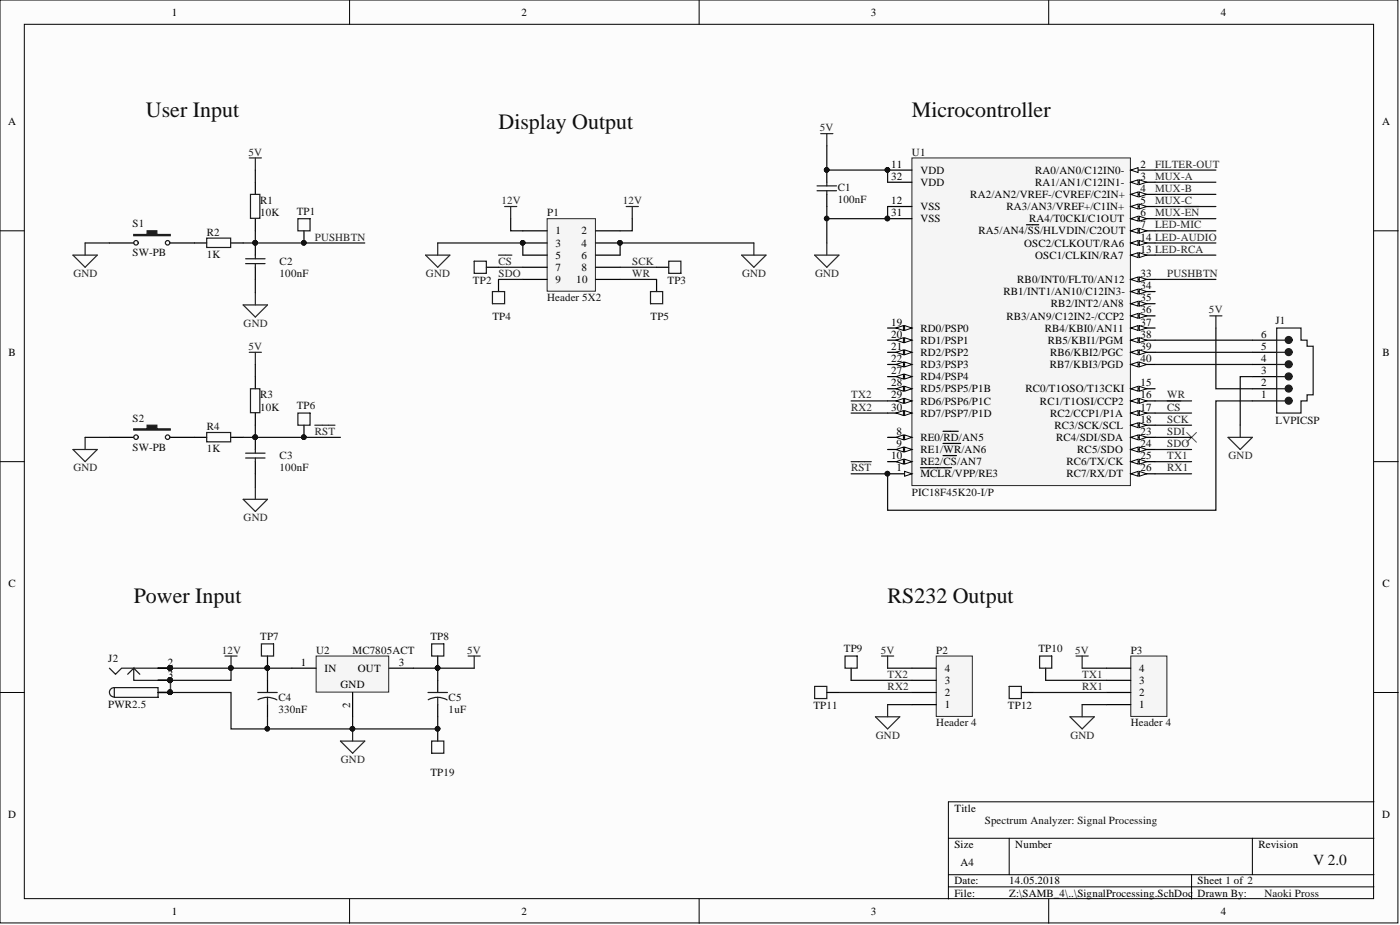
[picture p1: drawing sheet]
<svg xmlns="http://www.w3.org/2000/svg" width="292mm" height="193mm" viewBox="0 0 292 193" stroke-linecap="round" stroke-linejoin="round" font-family="sans-serif">
<g fill="#fcfcfc" stroke="#000" stroke-width=".21">
<path d="M0 0h291.7v192.5h-291.7z"/>
<path d="M5.1 5.1h281.5v182.4h-281.5z"/>
</g>
<g fill="none" stroke="#000" stroke-width=".21">
<path d="M72.9 0v5.1M145.9 0v5.1M218.8 0v5.1M0 48.2h5.1M286.7 48.2h5M0 96.3h5.1M286.7 96.3h5M0 144.5h5.1M286.7 144.5h5M197.9 174.9h88.8M210.6 174.9v7.6M261.3 174.9v7.6"/>
<path d="M286.7 167.3h-88.8v20.2M72.9 187.5v5.1M145.9 187.5v5.1M197.9 182.5h88.8M197.9 185h88.8M218.8 187.5v5.1M248.6 182.5v5"/>
</g>
<path d="M190.3 32.9h45.6v68.4h-45.6z" fill="#f5f5f5" stroke="#262626" stroke-width=".21"/>
<path d="M185.2 98.8h5.1" fill="none" stroke="#000" stroke-width=".25"/>
<path d="M188.7 98.3l1.6 .5-1.6 .5z" fill="#fcfcfc"/>
<path d="M188.7 98.3l1.6 .5-1.6 .5z" fill="none" stroke="#000" stroke-width=".21"/>
<path d="M235.9 35.5h5.1M192 97.6h6.5" fill="none" stroke="#000" stroke-width=".25"/>
<circle cx="185.2" cy="98.8" r=".47" fill="#0e0e0e" stroke="#0e0e0e" stroke-width=".21"/>
<path d="M235.9 35.5l1.6-.5v1z" fill="#fcfcfc"/>
<path d="M235.9 35.5l1.6-.5v1z" fill="none" stroke="#000" stroke-width=".21"/>
<path d="M235.9 38h5.1" fill="none" stroke="#000" stroke-width=".25"/>
<path d="M235.9 38l1.6-.5v1z" fill="#fcfcfc"/>
<path d="M235.9 38l1.6-.5v1z" fill="none" stroke="#000" stroke-width=".21"/>
<path d="M237.7 37.5l1.5 .5-1.5 .5z" fill="#fcfcfc"/>
<path d="M237.7 37.5l1.5 .5-1.5 .5z" fill="none" stroke="#000" stroke-width=".21"/>
<path d="M235.9 40.6h5.1" fill="none" stroke="#000" stroke-width=".25"/>
<path d="M235.9 40.6l1.6-.6v1.1z" fill="#fcfcfc"/>
<path d="M235.9 40.6l1.6-.6v1.1z" fill="none" stroke="#000" stroke-width=".21"/>
<path d="M237.7 40l1.5 .6-1.5 .5z" fill="#fcfcfc"/>
<path d="M237.7 40l1.5 .6-1.5 .5z" fill="none" stroke="#000" stroke-width=".21"/>
<path d="M235.9 43.1h5.1" fill="none" stroke="#000" stroke-width=".25"/>
<path d="M235.9 43.1l1.6-.5v1z" fill="#fcfcfc"/>
<path d="M235.9 43.1l1.6-.5v1z" fill="none" stroke="#000" stroke-width=".21"/>
<path d="M237.7 42.6l1.5 .5-1.5 .5z" fill="#fcfcfc"/>
<path d="M237.7 42.6l1.5 .5-1.5 .5z" fill="none" stroke="#000" stroke-width=".21"/>
<path d="M235.9 45.6h5.1" fill="none" stroke="#000" stroke-width=".25"/>
<path d="M235.9 45.6l1.6-.5v1z" fill="#fcfcfc"/>
<path d="M235.9 45.6l1.6-.5v1z" fill="none" stroke="#000" stroke-width=".21"/>
<path d="M237.7 45.1l1.5 .5-1.5 .5z" fill="#fcfcfc"/>
<path d="M237.7 45.1l1.5 .5-1.5 .5z" fill="none" stroke="#000" stroke-width=".21"/>
<path d="M235.9 48.2h5.1" fill="none" stroke="#000" stroke-width=".25"/>
<path d="M235.9 48.2l1.6-.6v1.1z" fill="#fcfcfc"/>
<path d="M235.9 48.2l1.6-.6v1.1z" fill="none" stroke="#000" stroke-width=".21"/>
<path d="M237.7 47.6l1.5 .6-1.5 .5z" fill="#fcfcfc"/>
<path d="M237.7 47.6l1.5 .6-1.5 .5z" fill="none" stroke="#000" stroke-width=".21"/>
<path d="M214.2 46.9h2.5M185.2 91.2h5.1" fill="none" stroke="#000" stroke-width=".25"/>
<path d="M188.7 90.7l1.6 .5-1.6 .5z" fill="#fcfcfc"/>
<path d="M188.7 90.7l1.6 .5-1.6 .5z" fill="none" stroke="#000" stroke-width=".21"/>
<path d="M187 91.2l1.5-.5v1z" fill="#fcfcfc"/>
<path d="M187 91.2l1.5-.5v1z" fill="none" stroke="#000" stroke-width=".21"/>
<path d="M185.2 93.8h5.1M196.8 90h3.1" fill="none" stroke="#000" stroke-width=".25"/>
<path d="M188.7 93.3l1.6 .5-1.6 .5z" fill="#fcfcfc"/>
<path d="M188.7 93.3l1.6 .5-1.6 .5z" fill="none" stroke="#000" stroke-width=".21"/>
<path d="M187 93.8l1.5-.5v1z" fill="#fcfcfc"/>
<path d="M187 93.8l1.5-.5v1z" fill="none" stroke="#000" stroke-width=".21"/>
<path d="M185.2 96.3h5.1M196.8 92.5h3.6" fill="none" stroke="#000" stroke-width=".25"/>
<path d="M188.7 95.8l1.6 .5-1.6 .5z" fill="#fcfcfc"/>
<path d="M188.7 95.8l1.6 .5-1.6 .5z" fill="none" stroke="#000" stroke-width=".21"/>
<path d="M187 96.3l1.5-.5v1z" fill="#fcfcfc"/>
<path d="M187 96.3l1.5-.5v1z" fill="none" stroke="#000" stroke-width=".21"/>
<path d="M185.2 35.5h5.1M185.2 43.1h5.1M235.9 53.2h5.1M196.8 95h2.7" fill="none" stroke="#000" stroke-width=".25"/>
<circle cx="185.2" cy="35.4" r=".47" fill="#0e0e0e" stroke="#0e0e0e" stroke-width=".21"/>
<path d="M235.9 53.2l1.6-.5v1z" fill="#fcfcfc"/>
<path d="M235.9 53.2l1.6-.5v1z" fill="none" stroke="#000" stroke-width=".21"/>
<path d="M237.7 52.7l1.5 .5-1.5 .5z" fill="#fcfcfc"/>
<path d="M237.7 52.7l1.5 .5-1.5 .5z" fill="none" stroke="#000" stroke-width=".21"/>
<path d="M235.9 50.7h5.1" fill="none" stroke="#000" stroke-width=".25"/>
<path d="M235.9 50.7l1.6-.5v1z" fill="#fcfcfc"/>
<path d="M235.9 50.7l1.6-.5v1z" fill="none" stroke="#000" stroke-width=".21"/>
<path d="M237.7 50.2l1.5 .5-1.5 .5z" fill="#fcfcfc"/>
<path d="M237.7 50.2l1.5 .5-1.5 .5z" fill="none" stroke="#000" stroke-width=".21"/>
<path d="M235.9 81.1h5.1" fill="none" stroke="#000" stroke-width=".25"/>
<path d="M235.9 81.1l1.6-.5v1z" fill="#fcfcfc"/>
<path d="M235.9 81.1l1.6-.5v1z" fill="none" stroke="#000" stroke-width=".21"/>
<path d="M237.7 80.6l1.5 .5-1.5 .5z" fill="#fcfcfc"/>
<path d="M237.7 80.6l1.5 .5-1.5 .5z" fill="none" stroke="#000" stroke-width=".21"/>
<path d="M235.9 83.6h5.1" fill="none" stroke="#000" stroke-width=".25"/>
<path d="M235.9 83.6l1.6-.5v1z" fill="#fcfcfc"/>
<path d="M235.9 83.6l1.6-.5v1z" fill="none" stroke="#000" stroke-width=".21"/>
<path d="M237.7 83.1l1.5 .5-1.5 .5z" fill="#fcfcfc"/>
<path d="M237.7 83.1l1.5 .5-1.5 .5z" fill="none" stroke="#000" stroke-width=".21"/>
<path d="M235.9 86.2h5.1" fill="none" stroke="#000" stroke-width=".25"/>
<path d="M235.9 86.2l1.6-.5v1z" fill="#fcfcfc"/>
<path d="M235.9 86.2l1.6-.5v1z" fill="none" stroke="#000" stroke-width=".21"/>
<path d="M237.7 85.7l1.5 .5-1.5 .5z" fill="#fcfcfc"/>
<path d="M237.7 85.7l1.5 .5-1.5 .5z" fill="none" stroke="#000" stroke-width=".21"/>
<path d="M235.9 88.7h5.1" fill="none" stroke="#000" stroke-width=".25"/>
<path d="M235.9 88.7l1.6-.5v1z" fill="#fcfcfc"/>
<path d="M235.9 88.7l1.6-.5v1z" fill="none" stroke="#000" stroke-width=".21"/>
<path d="M237.7 88.2l1.5 .5-1.5 .5z" fill="#fcfcfc"/>
<path d="M237.7 88.2l1.5 .5-1.5 .5z" fill="none" stroke="#000" stroke-width=".21"/>
<path d="M185.2 68.4h5.1" fill="none" stroke="#000" stroke-width=".25"/>
<path d="M188.7 67.9l1.6 .5-1.6 .5z" fill="#fcfcfc"/>
<path d="M188.7 67.9l1.6 .5-1.6 .5z" fill="none" stroke="#000" stroke-width=".21"/>
<path d="M187 68.4l1.5-.5v1z" fill="#fcfcfc"/>
<path d="M187 68.4l1.5-.5v1z" fill="none" stroke="#000" stroke-width=".21"/>
<path d="M185.2 71h5.1" fill="none" stroke="#000" stroke-width=".25"/>
<path d="M188.7 70.5l1.6 .5-1.6 .5z" fill="#fcfcfc"/>
<path d="M188.7 70.5l1.6 .5-1.6 .5z" fill="none" stroke="#000" stroke-width=".21"/>
<path d="M187 71l1.5-.5v1z" fill="#fcfcfc"/>
<path d="M187 71l1.5-.5v1z" fill="none" stroke="#000" stroke-width=".21"/>
<path d="M185.2 73.5h5.1" fill="none" stroke="#000" stroke-width=".25"/>
<path d="M188.7 73l1.6 .5-1.6 .5z" fill="#fcfcfc"/>
<path d="M188.7 73l1.6 .5-1.6 .5z" fill="none" stroke="#000" stroke-width=".21"/>
<path d="M187 73.5l1.5-.5v1z" fill="#fcfcfc"/>
<path d="M187 73.5l1.5-.5v1z" fill="none" stroke="#000" stroke-width=".21"/>
<path d="M185.2 76h5.1" fill="none" stroke="#000" stroke-width=".25"/>
<path d="M188.7 75.5l1.6 .5-1.6 .5z" fill="#fcfcfc"/>
<path d="M188.7 75.5l1.6 .5-1.6 .5z" fill="none" stroke="#000" stroke-width=".21"/>
<path d="M187 76l1.5-.5v1z" fill="#fcfcfc"/>
<path d="M187 76l1.5-.5v1z" fill="none" stroke="#000" stroke-width=".21"/>
<path d="M235.9 91.2h5.1" fill="none" stroke="#000" stroke-width=".25"/>
<path d="M235.9 91.2l1.6-.5v1z" fill="#fcfcfc"/>
<path d="M235.9 91.2l1.6-.5v1z" fill="none" stroke="#000" stroke-width=".21"/>
<path d="M237.7 90.7l1.5 .5-1.5 .5z" fill="#fcfcfc"/>
<path d="M237.7 90.7l1.5 .5-1.5 .5z" fill="none" stroke="#000" stroke-width=".21"/>
<path d="M235.9 93.8h5.1" fill="none" stroke="#000" stroke-width=".25"/>
<path d="M235.9 93.8l1.6-.5v1z" fill="#fcfcfc"/>
<path d="M235.9 93.8l1.6-.5v1z" fill="none" stroke="#000" stroke-width=".21"/>
<path d="M237.7 93.3l1.5 .5-1.5 .5z" fill="#fcfcfc"/>
<path d="M237.7 93.3l1.5 .5-1.5 .5z" fill="none" stroke="#000" stroke-width=".21"/>
<path d="M235.9 96.3h5.1" fill="none" stroke="#000" stroke-width=".25"/>
<path d="M235.9 96.3l1.6-.5v1z" fill="#fcfcfc"/>
<path d="M235.9 96.3l1.6-.5v1z" fill="none" stroke="#000" stroke-width=".21"/>
<path d="M237.7 95.8l1.5 .5-1.5 .5z" fill="#fcfcfc"/>
<path d="M237.7 95.8l1.5 .5-1.5 .5z" fill="none" stroke="#000" stroke-width=".21"/>
<path d="M235.9 98.8h5.1" fill="none" stroke="#000" stroke-width=".25"/>
<path d="M235.9 98.8l1.6-.5v1z" fill="#fcfcfc"/>
<path d="M235.9 98.8l1.6-.5v1z" fill="none" stroke="#000" stroke-width=".21"/>
<path d="M237.7 98.3l1.5 .5-1.5 .5z" fill="#fcfcfc"/>
<path d="M237.7 98.3l1.5 .5-1.5 .5z" fill="none" stroke="#000" stroke-width=".21"/>
<path d="M185.2 78.6h5.1" fill="none" stroke="#000" stroke-width=".25"/>
<path d="M188.7 78.1l1.6 .5-1.6 .5z" fill="#fcfcfc"/>
<path d="M188.7 78.1l1.6 .5-1.6 .5z" fill="none" stroke="#000" stroke-width=".21"/>
<path d="M187 78.6l1.5-.5v1z" fill="#fcfcfc"/>
<path d="M187 78.6l1.5-.5v1z" fill="none" stroke="#000" stroke-width=".21"/>
<path d="M185.2 81.1h5.1" fill="none" stroke="#000" stroke-width=".25"/>
<path d="M188.7 80.6l1.6 .5-1.6 .5z" fill="#fcfcfc"/>
<path d="M188.7 80.6l1.6 .5-1.6 .5z" fill="none" stroke="#000" stroke-width=".21"/>
<path d="M187 81.1l1.5-.5v1z" fill="#fcfcfc"/>
<path d="M187 81.1l1.5-.5v1z" fill="none" stroke="#000" stroke-width=".21"/>
<path d="M185.2 83.6h5.1" fill="none" stroke="#000" stroke-width=".25"/>
<path d="M188.7 83.1l1.6 .5-1.6 .5z" fill="#fcfcfc"/>
<path d="M188.7 83.1l1.6 .5-1.6 .5z" fill="none" stroke="#000" stroke-width=".21"/>
<path d="M187 83.6l1.5-.5v1z" fill="#fcfcfc"/>
<path d="M187 83.6l1.5-.5v1z" fill="none" stroke="#000" stroke-width=".21"/>
<path d="M185.2 86.2h5.1" fill="none" stroke="#000" stroke-width=".25"/>
<path d="M188.7 85.7l1.6 .5-1.6 .5z" fill="#fcfcfc"/>
<path d="M188.7 85.7l1.6 .5-1.6 .5z" fill="none" stroke="#000" stroke-width=".21"/>
<path d="M187 86.2l1.5-.5v1z" fill="#fcfcfc"/>
<path d="M187 86.2l1.5-.5v1z" fill="none" stroke="#000" stroke-width=".21"/>
<path d="M185.2 38h5.1M185.2 45.6h5.1M235.9 58.3h5.1" fill="none" stroke="#000" stroke-width=".25"/>
<circle cx="185.2" cy="45.6" r=".47" fill="#0e0e0e" stroke="#0e0e0e" stroke-width=".21"/>
<path d="M235.9 58.3l1.6-.5v1z" fill="#fcfcfc"/>
<path d="M235.9 58.3l1.6-.5v1z" fill="none" stroke="#000" stroke-width=".21"/>
<path d="M237.7 57.8l1.5 .5-1.5 .5z" fill="#fcfcfc"/>
<path d="M237.7 57.8l1.5 .5-1.5 .5z" fill="none" stroke="#000" stroke-width=".21"/>
<path d="M235.9 60.8h5.1" fill="none" stroke="#000" stroke-width=".25"/>
<path d="M235.9 60.8l1.6-.5v1z" fill="#fcfcfc"/>
<path d="M235.9 60.8l1.6-.5v1z" fill="none" stroke="#000" stroke-width=".21"/>
<path d="M237.7 60.3l1.5 .5-1.5 .5z" fill="#fcfcfc"/>
<path d="M237.7 60.3l1.5 .5-1.5 .5z" fill="none" stroke="#000" stroke-width=".21"/>
<path d="M235.9 63.4h5.1" fill="none" stroke="#000" stroke-width=".25"/>
<path d="M235.9 63.4l1.6-.5v1z" fill="#fcfcfc"/>
<path d="M235.9 63.4l1.6-.5v1z" fill="none" stroke="#000" stroke-width=".21"/>
<path d="M237.7 62.9l1.5 .5-1.5 .5z" fill="#fcfcfc"/>
<path d="M237.7 62.9l1.5 .5-1.5 .5z" fill="none" stroke="#000" stroke-width=".21"/>
<path d="M235.9 65.9h5.1" fill="none" stroke="#000" stroke-width=".25"/>
<path d="M235.9 65.9l1.6-.5v1z" fill="#fcfcfc"/>
<path d="M235.9 65.9l1.6-.5v1z" fill="none" stroke="#000" stroke-width=".21"/>
<path d="M237.7 65.4l1.5 .5-1.5 .5z" fill="#fcfcfc"/>
<path d="M237.7 65.4l1.5 .5-1.5 .5z" fill="none" stroke="#000" stroke-width=".21"/>
<path d="M235.9 68.4h5.1" fill="none" stroke="#000" stroke-width=".25"/>
<path d="M235.9 68.4l1.6-.5v1z" fill="#fcfcfc"/>
<path d="M235.9 68.4l1.6-.5v1z" fill="none" stroke="#000" stroke-width=".21"/>
<path d="M237.7 67.9l1.5 .5-1.5 .5z" fill="#fcfcfc"/>
<path d="M237.7 67.9l1.5 .5-1.5 .5z" fill="none" stroke="#000" stroke-width=".21"/>
<path d="M235.9 71h5.1" fill="none" stroke="#000" stroke-width=".25"/>
<path d="M235.9 71l1.6-.5v1z" fill="#fcfcfc"/>
<path d="M235.9 71l1.6-.5v1z" fill="none" stroke="#000" stroke-width=".21"/>
<path d="M237.7 70.5l1.5 .5-1.5 .5z" fill="#fcfcfc"/>
<path d="M237.7 70.5l1.5 .5-1.5 .5z" fill="none" stroke="#000" stroke-width=".21"/>
<path d="M235.9 73.5h5.1" fill="none" stroke="#000" stroke-width=".25"/>
<path d="M235.9 73.5l1.6-.5v1z" fill="#fcfcfc"/>
<path d="M235.9 73.5l1.6-.5v1z" fill="none" stroke="#000" stroke-width=".21"/>
<path d="M237.7 73l1.5 .5-1.5 .5z" fill="#fcfcfc"/>
<path d="M237.7 73l1.5 .5-1.5 .5z" fill="none" stroke="#000" stroke-width=".21"/>
<path d="M235.9 76h5.1" fill="none" stroke="#000" stroke-width=".25"/>
<path d="M235.9 76l1.6-.5v1z" fill="#fcfcfc"/>
<path d="M235.9 76l1.6-.5v1z" fill="none" stroke="#000" stroke-width=".21"/>
<path d="M237.7 75.5l1.5 .5-1.5 .5z" fill="#fcfcfc"/>
<path d="M237.7 75.5l1.5 .5-1.5 .5z" fill="none" stroke="#000" stroke-width=".21"/>
<g fill="#0e0e0e" stroke="#0e0e0e" stroke-width=".21">
<circle cx="185.2" cy="98.8" r=".47"/>
<circle cx="185.2" cy="35.4" r=".47"/>
<circle cx="185.2" cy="45.6" r=".47"/>
</g>
<path d="M171.2 27.9h2.6M172.5 27.9v2.5M170 53.2h5l-2.5 2.6zM172.5 50.7v2.5" fill="none" stroke="#262626" stroke-width=".25"/>
<path d="M22.8 50.7h5.1M35.5 50.7h5.1" fill="none" stroke="#000" stroke-width=".25"/>
<path d="M27.9 48.9h2.8v-.7h2v.7h2.8v.3h-7.6z" fill-rule="evenodd" fill="#1c1c1c"/>
<g fill="none" stroke="#1c1c1c" stroke-width=".25">
<path d="M27.9 48.9h2.8v-.7h2v.7h2.8v.3h-7.6zM43.1 49.7h5v1.9h-5zM51.2 54h4.1M51.2 55h4.1M52.3 40.6h1.9v4.9h-1.9zM53.3 53.2v.8M53.3 55v.8M62.2 45.6h2.5v2.6h-2.5zM266.4 68.4h5v2.6h1.3v1.2h1.3v10.2h-1.3v1.2h-1.3v2.6h-5zM266.4 76h1.7M266.4 78.6h1.7M266.4 73.5h1.7"/>
<path d="M266.4 71h1.7M266.4 81.1h1.7M266.4 83.6h1.7"/>
<circle cx="28.4" cy="50.7" r=".47"/>
<circle cx="35" cy="50.7" r=".47"/>
</g>
<g fill="none" stroke="#000" stroke-width=".25">
<path d="M53.3 38v2.6M40.6 50.7h2.5M48.2 50.7h2.5M53.3 45.6v2.6M53.3 50.7v2.5M53.3 55.8v2.5M63.4 48.2v2.5M261.3 78.6h5.1M261.3 76h5.1M261.3 73.5h5.1M261.3 71h5.1M261.3 81.1h5.1"/>
<path d="M261.3 83.6h5.1"/>
</g>
<g fill="#0e0e0e" stroke="#0e0e0e" stroke-width=".21">
<circle cx="53.2" cy="50.7" r=".47"/>
<circle cx="63.4" cy="50.7" r=".47"/>
</g>
<path d="M52 32.9h2.5M53.3 32.9v2.6M50.7 63.6h5.1l-2.5 2.5zM53.3 61.1v2.5M252.4 65.9h2.6M253.7 65.9v2.5" fill="none" stroke="#262626" stroke-width=".25"/>
<g fill="#1c1c1c" stroke="#1c1c1c" stroke-width=".25">
<circle cx="268.9" cy="81.1" r=".72"/>
<circle cx="268.9" cy="76" r=".72"/>
<circle cx="268.9" cy="78.5" r=".72"/>
<circle cx="268.9" cy="83.6" r=".72"/>
<circle cx="268.9" cy="73.5" r=".72"/>
<circle cx="268.9" cy="70.9" r=".72"/>
</g>
<path d="M114.2 45.6h10v15.2h-10z" fill="#f5f5f5" stroke="#262626" stroke-width=".21"/>
<path d="M172.5 35.5v2.5M109.1 48.2h5.1M109.1 50.7h5.1M109.1 53.2h5.1M109.1 55.8h5.1M109.1 58.3h5.1M124.3 48.2h5.1M124.3 50.7h5.1M124.3 53.2h5.1M124.3 55.8h5.1M124.3 58.3h5.1M172.5 40.6v2.5" fill="none" stroke="#000" stroke-width=".25"/>
<g fill="#0e0e0e" stroke="#0e0e0e" stroke-width=".21">
<circle cx="109" cy="50.7" r=".47"/>
<circle cx="129.3" cy="50.7" r=".47"/>
<circle cx="172.5" cy="35.4" r=".47"/>
</g>
<path d="M88.8 53.2h5.1l-2.6 2.6zM91.3 50.7v2.5M104 53.2h2.8M105.3 43.1h2.5M106.5 43.1v2.5M130.6 43.1h2.6M131.9 43.1v2.5M154.7 53.2h5.1l-2.5 2.6zM157.3 50.7v2.5M243.5 83.6h2.8M256.2 91.2h5.1l-2.5 2.6zM258.8 88.7v2.5" fill="none" stroke="#262626" stroke-width=".25"/>
<path d="M170.5 39.8h4M170.5 38.8h4M172.5 38v.8M172.5 39.8v.8" fill="none" stroke="#1c1c1c" stroke-width=".25"/>
<path d="M247.6 90.2l2 2.1M249.6 90.2l-2 2.1" fill="none" stroke="#4c4c4c" stroke-width=".21"/>
<path d="M66 136.9h15.1v7.5h-15.1z" fill="#f5f5f5" stroke="#262626" stroke-width=".21"/>
<g fill="none" stroke="#000" stroke-width=".25">
<path d="M101.5 55.8h2.5M104 58.3v2.5M137 55.8h2.5M137 58.3v2.5M33 139.4h2.5M55.8 136.9v2.5M60.9 139.4h5.1M81.2 139.4h5.1M91.3 136.9v2.5M33 144.5h2.5M33 141.9h2.5M55.8 141.9v2.6"/>
<path d="M55.8 147v2.5M73.6 144.5v5M91.3 141.9v2.6M91.3 147v2.5"/>
</g>
<path d="M46.9 136.9h2.6M48.2 136.9v2.5M97.7 136.9h2.5M98.9 136.9v2.5M71 154.6h5.1l-2.5 2.5zM73.6 152.1v2.5" fill="none" stroke="#262626" stroke-width=".25"/>
<g fill="#0e0e0e" stroke="#0e0e0e" stroke-width=".21">
<circle cx="48.2" cy="139.4" r=".47"/>
<circle cx="73.5" cy="152" r=".47"/>
<circle cx="91.3" cy="139.4" r=".47"/>
<circle cx="55.8" cy="139.4" r=".47"/>
<circle cx="35.5" cy="144.4" r=".47"/>
<circle cx="35.5" cy="139.4" r=".47"/>
<circle cx="35.5" cy="141.9" r=".47"/>
</g>
<g fill="none" stroke="#1c1c1c" stroke-width=".25">
<path d="M98.9 54.5h2.6v2.5h-2.6zM139.5 54.5h2.6v2.5h-2.6zM102.7 60.8h2.6v2.6h-2.6zM135.7 60.8h2.6v2.6h-2.6zM22.8 139.4l1.3 1.3 1.3-1.3h7.6M27.9 139.4l1.3 1.3M54.5 134.3h2.6v2.6h-2.6zM90.1 134.3h2.5v2.6h-2.5zM23.8 143.4a.98 .98 0 0 0-1 1 .98 .98 0 0 0 1 1M23.8 143.4h9.2v2.1h-9.2zM26.6 140.7l1.3-1.3v2.5h5.1M53.8 144.5h4"/>
<path d="M55.8 145.5l1.2 .2 .8 .3M55.8 145.5l-1.2 .2-.8 .3M55.8 145.5v1.5M89.3 144.5h4.1M91.3 145.5l1.2 .2 .8 .3M91.3 145.5l-1.2 .2-.8 .3M91.3 145.5v1.5"/>
</g>
<path d="M235.9 136.9h7.6v12.6h-7.6z" fill="#f5f5f5" stroke="#262626" stroke-width=".21"/>
<path d="M218.2 139.4v2.5M230.9 139.4h5M213.1 144.5h2.5M230.9 147h5M230.9 144.5h5M230.9 141.9h5" fill="none" stroke="#000" stroke-width=".25"/>
<path d="M224.5 136.9h2.5M225.8 136.9v2.5M223.2 149.5h5.1l-2.5 2.6zM225.8 147v2.5" fill="none" stroke="#262626" stroke-width=".25"/>
<path d="M216.9 136.9h2.5v2.5h-2.5zM210.6 143.2h2.5v2.5h-2.5z" fill="none" stroke="#1c1c1c" stroke-width=".25"/>
<path d="M195.3 136.9h7.6v12.6h-7.6z" fill="#f5f5f5" stroke="#262626" stroke-width=".21"/>
<path d="M22.8 91.2h5.1M35.5 91.2h5.1M177.6 139.4v2.5M190.3 139.4h5M172.5 144.5h2.5M190.3 147h5M190.3 144.5h5M190.3 141.9h5" fill="none" stroke="#000" stroke-width=".25"/>
<path d="M15.2 53.2h5.1l-2.5 2.6zM17.8 50.7v2.5M183.9 136.9h2.6M185.2 136.9v2.5M182.7 149.5h5l-2.5 2.6zM185.2 147v2.5" fill="none" stroke="#262626" stroke-width=".25"/>
<path d="M176.3 136.9h2.5v2.5h-2.5zM170 143.2h2.5v2.5h-2.5z" fill="none" stroke="#1c1c1c" stroke-width=".25"/>
<path d="M27.9 89.5h2.8v-.8h2v.8h2.8v.2h-7.6z" fill-rule="evenodd" fill="#1c1c1c"/>
<g fill="none" stroke="#1c1c1c" stroke-width=".25">
<path d="M27.9 89.5h2.8v-.8h2v.8h2.8v.2h-7.6zM43.1 90.2h5v2h-5zM51.2 94.5h4.1M51.2 95.5h4.1M52.3 81.1h1.9v5h-1.9zM53.3 93.8v.7M53.3 95.5v.8M62.2 86.2h2.5v2.5h-2.5zM90.1 154.6h2.5v2.5h-2.5z"/>
<circle cx="28.4" cy="91.2" r=".47"/>
<circle cx="35" cy="91.2" r=".47"/>
</g>
<path d="M53.3 78.6v2.5M40.6 91.2h2.5M48.2 91.2h2.5M53.3 86.2v2.5M53.3 91.2v2.6M53.3 96.3v2.5M63.4 88.7v2.5M91.3 152.1v2.5" fill="none" stroke="#000" stroke-width=".25"/>
<g fill="#0e0e0e" stroke="#0e0e0e" stroke-width=".21">
<circle cx="53.2" cy="91.2" r=".47"/>
<circle cx="63.4" cy="91.2" r=".47"/>
<circle cx="53.2" cy="50.7" r=".47"/>
<circle cx="63.4" cy="50.7" r=".47"/>
<circle cx="172.5" cy="45.6" r=".47"/>
<circle cx="185.2" cy="45.6" r=".47"/>
<circle cx="185.2" cy="35.4" r=".47"/>
<circle cx="172.5" cy="35.4" r=".47"/>
<circle cx="73.5" cy="152" r=".47"/>
<circle cx="55.8" cy="139.4" r=".47"/>
<circle cx="91.3" cy="139.4" r=".47"/>
<circle cx="109" cy="50.7" r=".47"/>
<circle cx="129.3" cy="50.7" r=".47"/>
<circle cx="35.5" cy="144.4" r=".47"/>
<circle cx="55.8" cy="152" r=".47"/>
<circle cx="35.5" cy="141.9" r=".47"/>
<circle cx="48.2" cy="139.4" r=".47"/>
<circle cx="185.2" cy="98.8" r=".47"/>
<circle cx="35.5" cy="139.4" r=".47"/>
<circle cx="91.3" cy="152" r=".47"/>
</g>
<path d="M247.1 43.1h3.1M52 73.5h2.5M53.3 73.5v2.5M15.2 93.8h5.1l-2.5 2.5zM17.8 91.2v2.6M65.7 88.7h4.2M177.6 96.3h4.2M50.7 104.2h5.1l-2.5 2.5zM53.3 101.6v2.6" fill="none" stroke="#262626" stroke-width=".25"/>
<g fill="none" stroke="#0e0e0e" stroke-width=".25">
<path d="M53.3 35.5v2.5M172.5 30.4v5.1h12.7v2.5M241 38h12.7M241 35.5h12.7M17.8 50.7h5M53.3 50.7h22.8M53.3 48.2v2.5h-2.6M53.3 58.3v2.8M91.3 50.7h17.8v2.5M104 58.3h5.1M104 55.8h5.1M106.5 45.6v2.6h2.6"/>
<path d="M129.4 58.3h7.6M129.4 55.8h7.6M131.9 45.6v2.6h-2.5M157.3 50.7h-27.9v2.5M172.5 43.1v2.5h12.7v-2.5M172.5 45.6v5.1M241 40.6h12.7M241 58.3h12.7M241 43.1h12.7M241 50.7h12.7M241 45.6h12.7M241 53.2h12.7"/>
<path d="M241 48.2h12.7M53.3 76v2.6M241 71h20.3M241 73.5h20.3M241 76h20.3M253.7 68.4v12.7h7.6M261.3 78.6h-2.5v10.1M17.8 91.2h5M53.3 91.2h17.7M53.3 88.7v2.5h-2.6M53.3 98.8v2.8M177.6 86.2h7.6"/>
<path d="M177.6 83.6h7.6M241 88.7h7.6M241 91.2h7.6M241 93.8h7.6M241 86.2h7.6M241 83.6h7.6M241 96.3h7.6M241 98.8h7.6M261.3 83.6h-7.6v22.8h-68.5v-7.6h-7.6M35.5 139.4h25.4M48.2 139.4v2.5h-12.7M55.8 139.4v2.5"/>
<path d="M86.3 139.4h12.6M91.3 139.4v2.5M185.2 139.4h5.1M225.8 139.4h5.1M35.5 144.5h12.7v7.6h7.6M55.8 149.5v2.6h35.5v-2.6M73.6 149.5v2.6M175 144.5h15.3M177.6 141.9h12.7M185.2 147h5.1M215.6 144.5h15.3M218.2 141.9h12.7"/>
<path d="M225.8 147h5.1"/>
</g>
<g font-size="4.6" fill="#0e0e0e">
<text x="30.4" y="24.3">User Input</text>
<text x="104" y="26.9">Display Output</text>
<text x="190.3" y="24.3">Microcontroller</text>
<text x="27.9" y="125.7">Power Input</text>
<text x="185.2" y="125.7">RS232 Output</text>
</g>
<text font-size="3.2" fill="#0e0e0e" x="274" y="180.5">V 2.0</text>
<g font-size="2.3">
<text x="35.9" y="3.3">1</text>
<text x="108.8" y="3.3">2</text>
<text x="181.7" y="3.3">3</text>
<text x="254.7" y="3.3">4</text>
<text x="1.7" y="26.1">A</text>
<text x="288.4" y="26.1">A</text>
<text x="186" y="35">11</text>
<text x="238" y="35">2</text>
<text x="186" y="37.5">32</text>
<text x="192" y="36.2">VDD</text>
<text x="192" y="38.8">VDD</text>
<text x="202.4" y="41.3">RA2/AN2/VREF-/CVREF/C2IN+</text>
<text x="216" y="36.2">RA0/AN0/C12IN0-</text>
<text x="216" y="38.8">RA1/AN1/C12IN1-</text>
<text x="238" y="37.5">3</text>
<text x="238" y="40">4</text>
<text x="186" y="42.6">12</text>
<text x="186" y="45.1">31</text>
<text x="192" y="43.8">VSS</text>
<text x="192" y="46.4">VSS</text>
<text x="210" y="43.8">RA3/AN3/VREF+/C1IN+</text>
<text x="214.7" y="46.4">RA4/T0CKI/C1OUT</text>
<text x="238" y="42.6">5</text>
<text x="238" y="45.1">6</text>
<text x="238" y="47.6">7</text>
<text x="115.9" y="48.9">1</text>
<text x="115.9" y="51.4">3</text>
<text x="115.9" y="54">5</text>
<text x="121.3" y="48.9">2</text>
<text x="121.3" y="51.4">4</text>
<text x="121.3" y="54">6</text>
<text x="204.1" y="48.9">RA5/AN4/SS/HLVDIN/C2OUT</text>
<text x="213.7" y="51.4">OSC2/CLKOUT/RA6</text>
<text x="216" y="54">OSC1/CLKIN/RA7</text>
<text x="238" y="52.7">13 LED-RCA</text>
<text x="238" y="50.2">14 LED-AUDIO</text>
<text x="115.9" y="56.5">7</text>
<text x="115.9" y="59.1">9</text>
<text x="120.2" y="59.1">10</text>
<text x="121.3" y="56.5">8</text>
<text x="212.3" y="59.1">RB0/INT0/FLT0/AN12</text>
<text x="238" y="57.8">33</text>
<text x="209.4" y="61.6">RB1/INT1/AN10/C12IN3-</text>
<text x="219.3" y="64.1">RB2/INT2/AN8</text>
<text x="238" y="60.3">34</text>
<text x="238" y="62.9">35</text>
<text x="238" y="65.4">36</text>
<text x="186" y="67.9">19</text>
<text x="186" y="70.5">20</text>
<text x="192" y="69.2">RD0/PSP0</text>
<text x="192" y="71.7">RD1/PSP1</text>
<text x="210" y="66.7">RB3/AN9/C12IN2-/CCP2</text>
<text x="218" y="69.2">RB4/KBI0/AN11</text>
<text x="218.6" y="71.7">RB5/KBI1/PGM</text>
<text x="238" y="67.9">37</text>
<text x="238" y="70.5">38</text>
<text x="263.2" y="70.5">6</text>
<text x="1.8" y="74.3">B</text>
<text x="186" y="73">21</text>
<text x="186" y="75.5">22</text>
<text x="192" y="74.3">RD2/PSP2</text>
<text x="192" y="76.8">RD3/PSP3</text>
<text x="219" y="76.8">RB7/KBI3/PGD</text>
<text x="219.1" y="74.3">RB6/KBI2/PGC</text>
<text x="238" y="73">39</text>
<text x="238" y="75.5">40</text>
<text x="263.2" y="75.5">4</text>
<text x="263.2" y="73">5</text>
<text x="288.4" y="74.3">B</text>
<text x="186" y="78.1">27</text>
<text x="186" y="80.6">28</text>
<text x="186" y="83.1">29</text>
<text x="192" y="79.3">RD4/PSP4</text>
<text x="192" y="81.9">RD5/PSP5/P1B</text>
<text x="213.9" y="81.9">RC0/T1OSO/T13CKI</text>
<text x="238" y="80.6">15</text>
<text x="238" y="83.1">16</text>
<text x="263.2" y="80.6">2</text>
<text x="263.2" y="78.1">3</text>
<text x="263.2" y="83.1">1</text>
<text x="186" y="85.7">30</text>
<text x="192" y="84.4">RD6/PSP6/P1C</text>
<text x="192" y="86.9">RD7/PSP7/P1D</text>
<text x="217" y="84.4">RC1/T1OSI/CCP2</text>
<text x="219.1" y="86.9">RC2/CCP1/P1A</text>
<text x="220" y="89.5">RC3/SCK/SCL</text>
<text x="238" y="85.7">17</text>
<text x="238" y="88.2">18</text>
<text x="186" y="95.8">10</text>
<text x="187.1" y="90.7">8</text>
<text x="187.1" y="93.3">9</text>
<text x="192" y="92">RE0/RD/AN5</text>
<text x="192" y="94.5">RE1/WR/AN6</text>
<text x="220.4" y="92">RC4/SDI/SDA</text>
<text x="224.8" y="94.5">RC5/SDO</text>
<text x="238" y="90.7">23</text>
<text x="238" y="93.3">24</text>
<text x="238" y="95.8">25</text>
<text x="187.1" y="98.3">1</text>
<text x="192" y="99.6">MCLR/VPP/RE3</text>
<text x="192" y="97.1">RE2/CS/AN7</text>
<text x="222.5" y="97.1">RC6/TX/CK</text>
<text x="222.5" y="99.6">RC7/RX/DT</text>
<text x="238" y="98.3">26</text>
<text x="1.8" y="122.4">C</text>
<text x="288.4" y="122.4">C</text>
<text x="35" y="144">1</text>
<text x="35" y="138.9">2</text>
<text x="35" y="141.4">3</text>
<text x="62.7" y="138.9">1</text>
<text x="67.7" y="140.2">IN</text>
<text x="71" y="143.4">GND</text>
<text x="74.7" y="140.2">OUT</text>
<text x="83.2" y="138.9">3</text>
<text x="197.1" y="142.7">3</text>
<text x="197.1" y="140.2">4</text>
<text x="237.7" y="142.7">3</text>
<text x="237.7" y="140.2">4</text>
<text x="73.1" y="147.7" transform="rotate(-90 73.1 147.7)">2</text>
<text x="197.1" y="147.8">1</text>
<text x="197.1" y="145.2">2</text>
<text x="237.7" y="147.8">1</text>
<text x="237.7" y="145.2">2</text>
<text x="1.7" y="170.6">D</text>
<text x="199.1" y="169.3">Title</text>
<text x="288.4" y="170.6">D</text>
<text x="199.1" y="176.9">Size</text>
<text x="211.8" y="176.9">Number</text>
<text x="262.6" y="176.9">Revision</text>
<text x="199.1" y="184.5">Date:</text>
<text x="200.4" y="180.7">A4</text>
<text x="210.6" y="184.5">14.05.2018</text>
<text x="249.9" y="184.5">Sheet 1 of 2</text>
<text x="35.9" y="190.8">1</text>
<text x="108.8" y="190.8">2</text>
<text x="181.7" y="190.8">3</text>
<text x="199.1" y="187">File:</text>
<text x="210.6" y="187">Z:\SAMB_4\..\SignalProcessing.SchDoc</text>
<text x="249.9" y="187">Drawn By:</text>
<text x="254.7" y="190.8">4</text>
</g>
<g font-size="2.3" fill="#262626">
<text x="171.1" y="27.4">5V</text>
<text x="51.8" y="32.4">5V</text>
<text x="241" y="35">FILTER-OUT</text>
<text x="241" y="40">MUX-B</text>
<text x="241" y="37.5">MUX-A</text>
<text x="104.6" y="42.6">12V</text>
<text x="130" y="42.6">12V</text>
<text x="241" y="42.6">MUX-C</text>
<text x="241" y="45.1">MUX-EN</text>
<text x="241" y="47.6">LED-MIC</text>
<text x="65.7" y="50.2">PUSHBTN</text>
<text x="15.3" y="57.8">GND</text>
<text x="88.9" y="57.8">GND</text>
<text x="104" y="55.3">CS</text>
<text x="104" y="57.8">SDO</text>
<text x="131.9" y="55.3">SCK</text>
<text x="131.9" y="57.8">WR</text>
<text x="154.8" y="57.8">GND</text>
<text x="170.1" y="57.8">GND</text>
<text x="243.5" y="57.8">PUSHBTN</text>
<text x="252.2" y="65.4">5V</text>
<text x="50.8" y="68.2">GND</text>
<text x="51.8" y="73">5V</text>
<text x="177.6" y="83.1">TX2</text>
<text x="243.5" y="83.1">WR</text>
<text x="177.6" y="85.7">RX2</text>
<text x="243.5" y="85.7">CS</text>
<text x="243.5" y="88.2">SCK</text>
<text x="65.7" y="90.7">RST</text>
<text x="243.5" y="90.7">SDI</text>
<text x="243.5" y="93.3">SDO</text>
<text x="243.5" y="95.8">TX1</text>
<text x="256.3" y="95.8">GND</text>
<text x="15.3" y="98.3">GND</text>
<text x="177.6" y="98.3">RST</text>
<text x="243.5" y="98.3">RX1</text>
<text x="50.8" y="108.7">GND</text>
<text x="46.3" y="136.4">12V</text>
<text x="97.5" y="136.4">5V</text>
<text x="183.8" y="136.4">5V</text>
<text x="224.3" y="136.4">5V</text>
<text x="185.2" y="141.4">TX2</text>
<text x="185.2" y="144">RX2</text>
<text x="225.8" y="141.4">TX1</text>
<text x="225.8" y="144">RX1</text>
<text x="182.7" y="154.1">GND</text>
<text x="223.3" y="154.1">GND</text>
<text x="71.1" y="159.2">GND</text>
</g>
<g font-size="2.3" fill="#0e0e0e">
<text x="190.3" y="32.4">U1</text>
<text x="174.8" y="39.8">C1</text>
<text x="27.7" y="47.4">S1</text>
<text x="54.3" y="45.1">10K</text>
<text x="54.3" y="42.6">R1</text>
<text x="61.9" y="44.9">TP1</text>
<text x="114.2" y="45.1">P1</text>
<text x="174.8" y="42.3">100nF</text>
<text x="27.7" y="53.5">SW-PB</text>
<text x="43.1" y="53.7">1K</text>
<text x="43.1" y="49.2">R2</text>
<text x="58.3" y="57.8">100nF</text>
<text x="58.3" y="55.3">C2</text>
<text x="98.7" y="59.3">TP2</text>
<text x="139.3" y="59.3">TP3</text>
<text x="114.2" y="62.9">Header 5X2</text>
<text x="102.7" y="66.7">TP4</text>
<text x="135.7" y="66.7">TP5</text>
<text x="266.1" y="67.7">J1</text>
<text x="54.3" y="83.1">R3</text>
<text x="27.7" y="87.9">S2</text>
<text x="43.1" y="89.7">R4</text>
<text x="54.3" y="85.7">10K</text>
<text x="61.9" y="85.4">TP6</text>
<text x="266.1" y="88.5">LVPICSP</text>
<text x="27.7" y="94">SW-PB</text>
<text x="43.1" y="94.3">1K</text>
<text x="58.3" y="95.8">C3</text>
<text x="58.3" y="98.3">100nF</text>
<text x="190.3" y="103.4">PIC18F45K20-I/P</text>
<text x="54.3" y="133.6">TP7</text>
<text x="66" y="136.4">U2</text>
<text x="73.6" y="136.4">MC7805ACT</text>
<text x="89.8" y="133.6">TP8</text>
<text x="176.1" y="136.1">TP9</text>
<text x="195.3" y="136.4">P2</text>
<text x="216.6" y="136.1">TP10</text>
<text x="235.9" y="136.4">P3</text>
<text x="22.6" y="138.1">J2</text>
<text x="22.6" y="147.8">PWR2.5</text>
<text x="58.1" y="148.8">330nF</text>
<text x="58.1" y="146.2">C4</text>
<text x="93.6" y="148.8">1uF</text>
<text x="93.6" y="146.2">C5</text>
<text x="169.7" y="148">TP11</text>
<text x="210.3" y="148">TP12</text>
<text x="195.3" y="151.6">Header 4</text>
<text x="235.9" y="151.6">Header 4</text>
<text x="89.8" y="162">TP19</text>
<text x="205.5" y="171.8">Spectrum Analyzer: Signal Processing</text>
<text x="263.8" y="187">Naoki Pross</text>
</g>
</svg>
